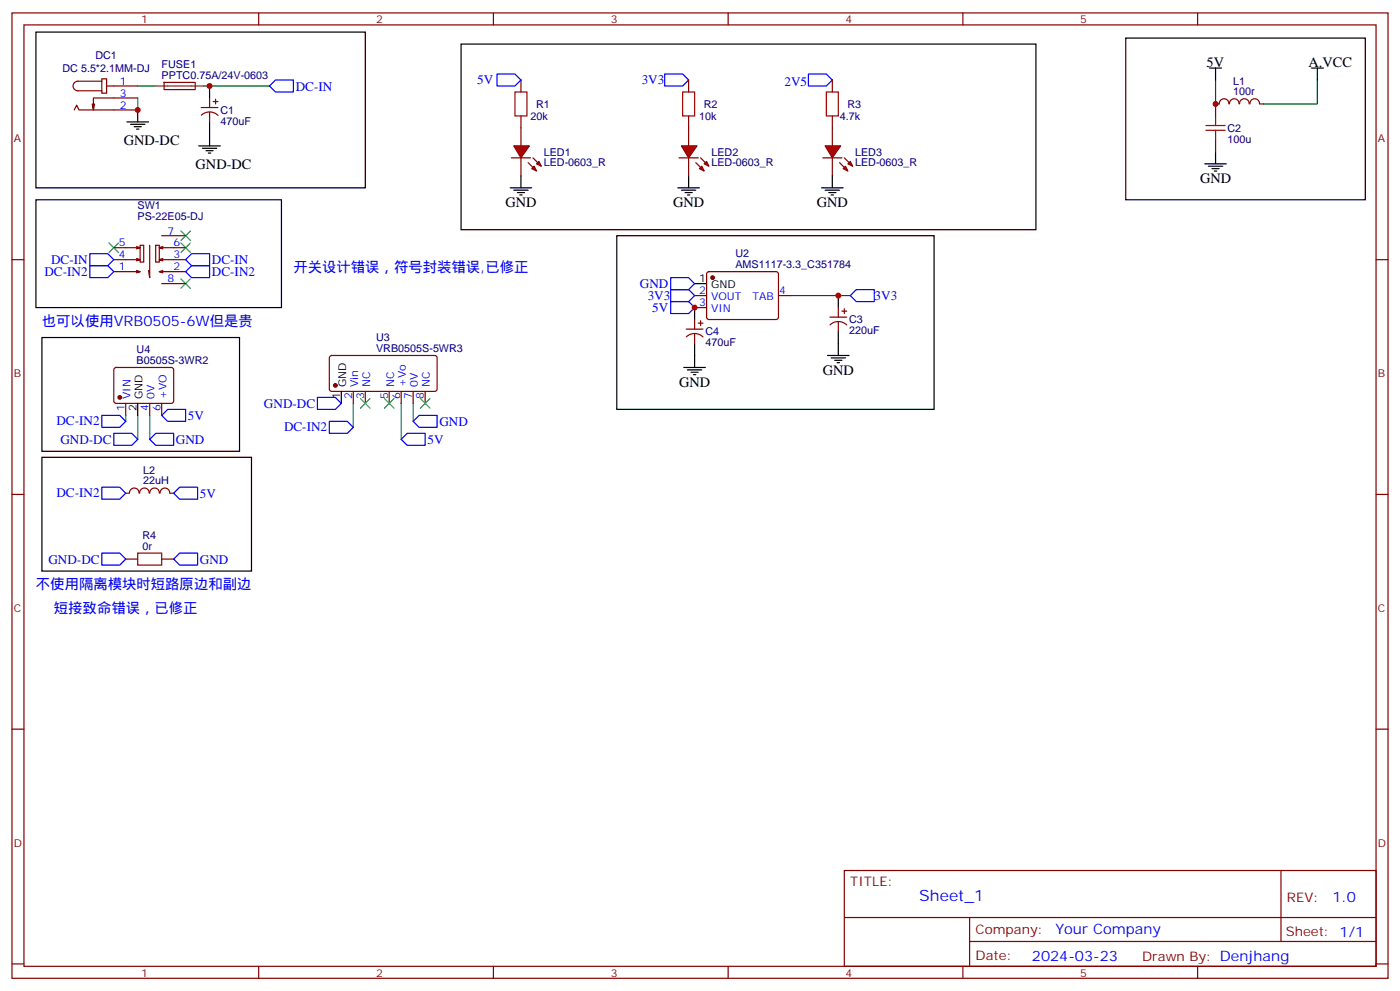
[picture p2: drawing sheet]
<svg xmlns="http://www.w3.org/2000/svg" width="412mm" height="292mm" viewBox="0 0 412 292" stroke-linecap="round" stroke-linejoin="round" font-family="sans-serif">
<g fill="none" stroke="#870000" stroke-width=".35">
<path d="M3.5 3.8h405.4v284.3h-405.4zM7.1 7.3h398.2v277.3h-398.2zM76.2 3.8v3.5M145.3 3.8v3.5M214.5 3.8v3.5M283.6 3.8v3.5M352.8 3.8v3.5M48.3 24.3h9.2v2.1h-9.1zM59.3 31.7h4.9M59.3 34a3.5 3.5 0 0 1 4.9 0M61.7 28.9v2.8M61.7 33.1v2.8"/>
<path d="M62.8 29.9h1.4M63.5 29.2v1.4M3.5 76.5h3.6M405.3 76.5h3.6M33.7 108.4l.5-.2 16.5 .1 .5 .6-.1 9.5-.7 .4-16.5-.1-.4-.6v-9.2zM37 118.8v3.5M44.1 118.8v3.5M47.6 118.8v3.5M3.5 145.6h3.6M405.3 145.6h3.6M3.5 214.8h3.6M405.3 214.8h3.6"/>
<path d="M248.7 256.4h156.6v28.2h-156.6zM377.3 256.4v20.9M248.7 270.2h156.5M285.6 277.3h119.6M285.6 270.2v14.2M3.5 283.9h3.6M76.2 284.6v3.5M145.3 284.6v3.5M214.5 284.6v3.5M283.6 284.6v3.5M352.8 284.6v3.5M405.3 283.9h3.6"/>
</g>
<path d="M81.1 23.6h5.3v3.5h-5.3l-1.7-1.8zM30 122.3h5.3l1.7 1.8-1.7 1.8h-5.3zM33.5 127.6h5.3l1.8 1.8-1.8 1.8h-5.3zM44.1 129.4l1.8-1.8h5.3v3.6h-5.3zM47.6 122.3l1.8-1.7h5.3v3.5h-5.3z" fill="none" stroke="#00f" stroke-width=".35"/>
<path d="M40.6 25.3h5.3M40.6 28.9v3.5M60 25.3h19.4M37 122.3v1.8M40.6 122.3v7.1M44.1 122.3v7.1" fill="none" stroke="#008700" stroke-width=".35"/>
<circle cx="35.3" cy="117.1" r=".53" fill="#870000" stroke="#870000" stroke-width=".35"/>
<g fill="none" stroke="#000" stroke-width=".35">
<path d="M10.6 9.5h97v45.8h-97zM37.4 35.9h6.3M38.5 36.6h4.2M39.5 37.3h2.1M40.2 38h.7M40.6 32.4v3.5M61.7 25.3v3.6M61.7 35.9v7.1M58.6 43h6.3M59.6 43.7h4.3M60.7 44.4h2.1M61.4 45.1h.7"/>
<path d="M12.3 99.4h58.3v33.5h-58.3zM40.6 118.8v3.5"/>
</g>
<path d="M45.9 25.3h14.1" fill="none" stroke="#8c2424" stroke-width=".35"/>
<g fill="#f00" stroke="#870000" stroke-width=".35">
<path d="M151.3 43h4.6l-2.4 3.5z"/>
<path d="M150.6 46.5h5.7z"/>
</g>
<g fill="#870000" stroke="#870000" stroke-width=".35">
<path d="M157 46.5l1.4 1.4z"/>
<path d="M155.6 47.9l1.4 1.4z"/>
</g>
<g fill="#f00" stroke="#870000" stroke-width=".35">
<path d="M158 48.3l.7-.7 .8 1.4z"/>
<path d="M156.6 49.7l.7-.7 .7 1.4z"/>
</g>
<path d="M153.5 23.6v3.5M153.5 34.1v8.9M202.8 23.6v3.5M202.8 34.1v3.6M153.5 46.5v5.3" fill="none" stroke="#870000" stroke-width=".35"/>
<path d="M150.3 55.3h6.3M151.3 56h4.3M152.4 56.7h2.1M153.1 57.4h.7M153.5 51.8v3.5M199.7 55.3h6.3M200.7 56h4.3M201.8 56.7h2.1M202.5 57.4h.7M202.8 51.8v3.5" fill="none" stroke="#000" stroke-width=".35"/>
<path d="M151.7 27.1h3.5v7h-3.5zM201.1 27.1h3.5v7h-3.5z" fill="none" stroke="#a10000" stroke-width=".35"/>
<path d="M146.4 21.8h5.3l1.8 1.8-1.8 1.7h-5.3zM195.8 21.8h5.3l1.7 1.8-1.7 1.7h-5.3z" fill="none" stroke="#00f" stroke-width=".35"/>
<g fill="#f00" stroke="#870000" stroke-width=".35">
<path d="M200.7 43h4.6l-2.5 3.5z"/>
<path d="M200 46.5h5.7z"/>
</g>
<g fill="#870000" stroke="#870000" stroke-width=".35">
<path d="M206.4 46.5l1.4 1.4z"/>
<path d="M205 47.9l1.4 1.4z"/>
</g>
<g fill="#f00" stroke="#870000" stroke-width=".35">
<path d="M207.4 48.3l.7-.7 .7 1.4z"/>
<path d="M206 49.7l.7-.7 .7 1.4z"/>
</g>
<g fill="none" stroke="#870000" stroke-width=".35">
<path d="M21.9 32.4l.7-1.4 .7 1.4h17.3M27.9 30.6l-.4 1.8M30 23.2h1.4v4.2h-1.4zM30 23.9h-7.1a1.41 1.41 0 0 0-1.4 1.4 1.41 1.41 0 0 0 1.4 1.4h7.1M31.4 25.3h9.2M40.6 28.9h-13.1v3.5l-.3-1.8M202.8 37.7v5.3M358.1 30.6h1M359.2 30.6a1.41 1.41 0 0 1 1.4-1.5 1.41 1.41 0 0 1 1.4 1.5M362.2 30.6a1.41 1.41 0 0 1 1.4-1.5 1.41 1.41 0 0 1 1.4 1.5M365.1 30.6a1.41 1.41 0 0 1 1.5-1.5 1.41 1.41 0 0 1 1.4 1.5M368.2 30.6a1.41 1.41 0 0 1 1.4-1.5 1.41 1.41 0 0 1 1.4 1.5"/>
<path d="M371.1 30.6h1.1M202.8 46.5v5.3M33.5 73h7.8l-1.1 .3M33.5 76.5h7.8l-1.1 .3M40.2 72.6l1.1 .4M40.2 76.1l1.1 .4M40.2 79.7l1.1 .3M41.3 72.2h1v5h-1zM44.1 72.2v9.6l-.4-2.1M45.9 72.2h1v5h-1zM47.6 69.4h7.1M48 72.6l-1.1 .4"/>
<path d="M48 76.1l-1.1 .4M48 79.7l-1.1 .3M54.7 73h-7.8l1.1 .3M54.7 76.5h-7.8l1.1 .3M33.5 80h7.8l-1.1 .4M47.6 83.5h7.1M54.7 80h-7.8l1.1 .4M37 145.3h1.1M38.1 145.2a1.41 1.41 0 0 1 1.4-1.5 1.41 1.41 0 0 1 1.5 1.6M41.1 145.2a1.41 1.41 0 0 1 1.4-1.5 1.41 1.41 0 0 1 1.4 1.5M44.1 145.2a1.41 1.41 0 0 1 1.4-1.5 1.41 1.41 0 0 1 1.4 1.5M47.2 145.2a1.41 1.41 0 0 1 1.4-1.5 1.41 1.41 0 0 1 1.4 1.6"/>
<path d="M50.1 145.3h1.1M37 164.7h3.6M47.6 164.7h3.6"/>
</g>
<path d="M32.1 71.5l2.8 2.9M34.9 71.5l-2.8 2.9M53.3 68l2.8 2.8M53.3 71.5l2.8 2.9M56.1 68l-2.8 2.8M56.1 71.5l-2.8 2.9M53.3 82.1l2.8 2.8M56.1 82.1l-2.8 2.8" fill="none" stroke="#3c3" stroke-width=".35"/>
<path d="M238.1 21.8h5.3l1.8 1.8-1.8 1.7h-5.3zM26.5 74.7h5.2l1.8 1.8-1.8 1.7h-5.2zM26.5 78.2h5.2l1.8 1.8-1.8 1.8h-5.2zM54.7 76.5l1.7-1.8h5.3v3.5h-5.3zM56.4 78.2h5.3v3.6h-5.3l-1.7-1.8zM30 143.5h5.3l1.7 1.8-1.7 1.7h-5.3zM52.9 143.5h5.3v3.5h-5.3l-1.7-1.7zM30 162.9h5.3l1.7 1.8-1.7 1.7h-5.3zM51.2 164.7l1.7-1.8h5.3v3.5h-5.3z" fill="none" stroke="#00f" stroke-width=".35"/>
<g fill="none" stroke="#000" stroke-width=".35">
<path d="M135.8 13h169.4v54.7h-169.4zM331.6 11.2h70.6v47.6h-70.6zM356.3 20h3.5M358.1 20v3.6M386.3 20h3.5M388.1 20v3.6M10.6 58.8h72.3v31.8h-72.3zM354.9 48.3h6.3M356 49h4.2M357 49.7h2.1M357.7 50.4h.7M358.1 44.7v3.6"/>
<path d="M12.3 134.7h61.8v33.5h-61.8z"/>
</g>
<path d="M358.1 23.6v7M388.1 23.6v7h-15.9" fill="none" stroke="#008700" stroke-width=".35"/>
<path d="M40.6 162.9h7v3.5h-7z" fill="none" stroke="#a10000" stroke-width=".35"/>
<g fill="#f00" stroke="#870000" stroke-width=".35">
<path d="M243.1 43h4.5l-2.4 3.5z"/>
<path d="M242.4 46.5h5.6z"/>
</g>
<g fill="#870000" stroke="#870000" stroke-width=".35">
<path d="M248.7 46.5l1.4 1.4z"/>
<path d="M247.3 47.9l1.4 1.4z"/>
</g>
<g fill="#f00" stroke="#870000" stroke-width=".35">
<path d="M249.8 48.3l.7-.7 .7 1.4z"/>
<path d="M248.4 49.7l.7-.7 .7 1.4z"/>
</g>
<g fill="none" stroke="#870000" stroke-width=".35">
<path d="M245.2 23.6v3.5M245.2 34.1v8.9M358.1 30.6v3.5M245.2 46.5v5.3M358.1 41.2v3.5M202.1 96.9h5M202.2 99.2a3.5 3.5 0 0 1 4.9 0M204.6 94.1v2.8M204.6 98.4v2.8M204.6 87.1h3.5M204.6 90.6h3.5M205.7 95.2h1.4"/>
<path d="M206.4 94.5v1.4M208.4 80.2l.4-.2 20.1 .1 .4 .6-.1 13-.6 .4h-20l-.5-.7v-12.7zM229.3 87.1h3.5M244.5 93.4h4.9M244.5 95.7a3.5 3.5 0 0 1 4.9 0M246.9 90.6v2.8M246.9 94.8v2.8M248 91.7h1.4M248.7 90.9v1.5M97.2 104.9l.5-.2 30.6 .1 .5 .6-.1 9.5-.6 .4-30.7-.1-.4-.6v-9.2zM104.1 115.3v3.5M107.6 115.3v3.5"/>
<path d="M114.7 115.3v3.5M118.2 115.3v3.5M121.7 115.3v3.5M125.2 115.3v3.5"/>
</g>
<g fill="none" stroke="#000" stroke-width=".35">
<path d="M242 55.3h6.4M243.1 56h4.2M244.1 56.7h2.1M244.8 57.4h.7M245.2 51.8v3.5M181.7 69.4h93.5v51.2h-93.5zM204.6 90.6v3.5M204.6 83.5h3.5M246.9 87.1v3.5M246.9 97.6v7.1M100.5 115.3v3.5M201.4 108.2h6.4"/>
<path d="M202.5 108.9h4.2M203.6 109.6h2.1M204.3 110.3h.7M204.6 101.2v7M243.8 104.7h6.3M244.8 105.4h4.3M245.9 106.1h2.1M246.6 106.8h.7"/>
</g>
<path d="M243.4 27.1h3.5v7h-3.5zM355.2 38.4h5.7M355.2 37h5.7M358.1 34.1v2.9M358.1 38.4v2.8" fill="none" stroke="#a10000" stroke-width=".35"/>
<path d="M197.6 88.8h5.2l1.8 1.8-1.8 1.8h-5.2zM197.6 85.3h5.2l1.8 1.8-1.8 1.7h-5.2zM197.6 81.8h5.2l1.8 1.7-1.8 1.8h-5.2zM250.5 87.1l1.7-1.8h5.3v3.5h-5.3zM93.5 117.1h5.3l1.7 1.7-1.7 1.8h-5.3zM97 124.1h5.3l1.8 1.8-1.8 1.7h-5.3zM118.2 129.4l1.7-1.8h5.3v3.6h-5.3zM121.7 124.1l1.8-1.8h5.3v3.6h-5.3z" fill="none" stroke="#00f" stroke-width=".35"/>
<path d="M232.8 87.1h17.7M104.1 118.8v7.1M118.2 118.8v10.6M121.7 118.8v5.3" fill="none" stroke="#008700" stroke-width=".35"/>
<g fill="#870000" stroke="#870000" stroke-width=".35">
<circle cx="209.9" cy="81.8" r=".53"/>
<circle cx="98.8" cy="113.5" r=".53"/>
</g>
<path d="M106.2 117.4l2.8 2.8M109 117.4l-2.8 2.8M113.2 117.4l2.9 2.8M116.1 117.4l-2.9 2.8M123.8 117.4l2.8 2.8M126.6 117.4l-2.8 2.8" fill="none" stroke="#3c3" stroke-width=".35"/>
<g fill="#c00">
<circle cx="61.7" cy="25.3" r=".88"/>
<circle cx="40.6" cy="32.4" r=".88"/>
<circle cx="246.9" cy="87.1" r=".88"/>
<circle cx="358.1" cy="30.6" r=".88"/>
<circle cx="204.6" cy="90.6" r=".88"/>
</g>
<text font-size="4.6" fill="#00f" x="270.8" y="265.4">Sheet_1</text>
<g font-size="4.2">
<text x="355.4" y="19.7">5V</text>
<text x="385.4" y="19.7">A.VCC</text>
<text x="36.5" y="42.6">GND-DC</text>
<text x="57.6" y="49.7">GND-DC</text>
<text x="353.5" y="53.9">GND</text>
<text x="148.9" y="61">GND</text>
<text x="198.3" y="61">GND</text>
<text x="240.6" y="61">GND</text>
<text x="200" y="113.9">GND</text>
<text x="242.4" y="110.3">GND</text>
</g>
<g font-size="4.2" fill="#00f">
<text x="86.4" y="80">开关设计错误，符号封装错误,已修正</text>
<text x="12.3" y="95.9">也可以使用VRB0505-6W但是贵</text>
<text x="10.6" y="173.5">不使用隔离模块时短路原边和副边</text>
<text x="15.9" y="180.6">短接致命错误，已修正</text>
<text x="392.5" y="265.7">1.0</text>
<text x="310.9" y="275.2">Your Company</text>
<text x="304" y="283">2024-03-23</text>
</g>
<g font-size="3.9" fill="#00f">
<text x="87.1" y="26.7">DC-IN</text>
<text x="140.5" y="24.8">5V</text>
<text x="189" y="24.8">3V3</text>
<text x="231.1" y="25.3">2V5</text>
<text x="15.1" y="77.8">DC-IN</text>
<text x="62.4" y="77.8">DC-IN</text>
<text x="13.1" y="81.2">DC-IN2</text>
<text x="62.4" y="81.2">DC-IN2</text>
<text x="188.5" y="84.9">GND</text>
<text x="190.8" y="88.3">3V3</text>
<text x="257.6" y="88.3">3V3</text>
<text x="192.1" y="92">5V</text>
<text x="16.6" y="125.3">DC-IN2</text>
<text x="55.4" y="123.7">5V</text>
<text x="77.8" y="120.1">GND-DC</text>
<text x="129.4" y="125.5">GND</text>
<text x="17.8" y="130.7">GND-DC</text>
<text x="51.8" y="130.8">GND</text>
<text x="83.7" y="127.1">DC-IN2</text>
<text x="125.9" y="130.8">5V</text>
<text x="16.6" y="146.5">DC-IN2</text>
<text x="58.9" y="146.6">5V</text>
<text x="14.3" y="166">GND-DC</text>
<text x="58.9" y="166">GND</text>
</g>
<g font-size="3.9" fill="#800">
<text x="250.5" y="261">TITLE:</text>
<text x="379.1" y="265.7">REV:</text>
<text x="287.4" y="275.2">Company:</text>
<text x="378.7" y="275.8">Sheet: 1/1</text>
<text x="287.4" y="282.9">Date:</text>
<text x="336.4" y="282.9">Drawn By: Denjhang</text>
</g>
<g font-size="3.2" fill="#800">
<text x="41.6" y="6.8">1</text>
<text x="110.8" y="6.8">2</text>
<text x="179.9" y="6.8">3</text>
<text x="249.1" y="6.8">4</text>
<text x="318.2" y="6.8">5</text>
<text x="4.1" y="41.9">A</text>
<text x="405.9" y="41.9">A</text>
<text x="4.1" y="111.1">B</text>
<text x="405.9" y="111.1">B</text>
<text x="4.1" y="180.2">C</text>
<text x="405.9" y="180.2">C</text>
<text x="4.1" y="249.3">D</text>
<text x="405.9" y="249.3">D</text>
<text x="41.6" y="287.6">1</text>
<text x="110.8" y="287.6">2</text>
<text x="179.9" y="287.6">3</text>
<text x="249.1" y="287.6">4</text>
<text x="318.2" y="287.6">5</text>
</g>
<g font-size="3.2" fill="#000080">
<text x="28.1" y="17.4">DC1</text>
<text x="18.4" y="21.2">DC 5.5*2.1MM-DJ</text>
<text x="47.6" y="23.2">PPTC0.75A/24V-0603</text>
<text x="47.6" y="20">FUSE1</text>
<text x="363.2" y="28">100r</text>
<text x="363.2" y="24.9">L1</text>
<text x="64.9" y="33.5">C1</text>
<text x="156.3" y="35.3">20k</text>
<text x="157.9" y="31.8">R1</text>
<text x="205.9" y="35.3">10k</text>
<text x="207.3" y="31.8">R2</text>
<text x="247.4" y="35.3">4.7k</text>
<text x="249.6" y="31.8">R3</text>
<text x="64.9" y="36.7">470uF</text>
<text x="361.6" y="38.8">C2</text>
<text x="160.2" y="45.9">LED1</text>
<text x="209.5" y="45.9">LED2</text>
<text x="251.9" y="45.9">LED3</text>
<text x="361.6" y="42">100u</text>
<text x="160.2" y="49">LED-0603_R</text>
<text x="209.5" y="49">LED-0603_R</text>
<text x="251.9" y="49">LED-0603_R</text>
<text x="40.5" y="64.7">PS-22E05-DJ</text>
<text x="40.5" y="61.5">SW1</text>
<text x="216.6" y="75.6">U2</text>
<text x="216.6" y="78.8">AMS1117-3.3_C351784</text>
<text x="250.1" y="95.3">C3</text>
<text x="110.8" y="100.5">U3</text>
<text x="207.8" y="102">470uF</text>
<text x="207.8" y="98.8">C4</text>
<text x="250.1" y="98.4">220uF</text>
<text x="40.2" y="107.2">B0505S-3WR2</text>
<text x="40.2" y="104">U4</text>
<text x="110.8" y="103.6">VRB0505S-5WR3</text>
<text x="42.2" y="142.7">22uH</text>
<text x="42.2" y="139.7">L2</text>
<text x="42" y="161.9">0r</text>
<text x="42" y="158.7">R4</text>
</g>
<g font-size="3.2" fill="#00f">
<text x="35.3" y="25">1</text>
<text x="35.3" y="28.5">3</text>
<text x="35.3" y="32">2</text>
<text x="49.4" y="69.1">7</text>
<text x="35" y="76.1">4</text>
<text x="35" y="72.6">5</text>
<text x="51.2" y="76.1">3</text>
<text x="51.2" y="72.6">6</text>
<text x="35" y="79.7">1</text>
<text x="49.4" y="83.2">8</text>
<text x="51.2" y="79.7">2</text>
<text x="205.9" y="86.7">2</text>
<text x="209.4" y="88.5">VOUT</text>
<text x="221.7" y="88.5">TAB</text>
<text x="229.5" y="86.7">4</text>
<text x="205.9" y="90.2">3</text>
<text x="209.4" y="92">VIN</text>
<text x="105.5" y="114" transform="rotate(-90 105.5 114)">Vin</text>
<text x="109" y="114" transform="rotate(-90 109 114)">NC</text>
<text x="116.1" y="114" transform="rotate(-90 116.1 114)">NC</text>
<text x="119.6" y="114" transform="rotate(-90 119.6 114)">+Vo</text>
<text x="123.1" y="114" transform="rotate(-90 123.1 114)">0V</text>
<text x="126.6" y="114" transform="rotate(-90 126.6 114)">NC</text>
<text x="38.5" y="117.5" transform="rotate(-90 38.5 117.5)">VIN</text>
<text x="45.5" y="117.5" transform="rotate(-90 45.5 117.5)">0V</text>
<text x="49" y="117.5" transform="rotate(-90 49 117.5)">+VO</text>
<text x="103.7" y="117.5" transform="rotate(-90 103.7 117.5)">2</text>
<text x="107.2" y="117.5" transform="rotate(-90 107.2 117.5)">3</text>
<text x="114.3" y="117.5" transform="rotate(-90 114.3 117.5)">5</text>
<text x="117.8" y="117.5" transform="rotate(-90 117.8 117.5)">6</text>
<text x="121.4" y="117.5" transform="rotate(-90 121.4 117.5)">7</text>
<text x="124.9" y="117.5" transform="rotate(-90 124.9 117.5)">8</text>
<text x="36.7" y="121" transform="rotate(-90 36.7 121)">1</text>
<text x="43.7" y="121" transform="rotate(-90 43.7 121)">4</text>
<text x="47.3" y="121" transform="rotate(-90 47.3 121)">6</text>
</g>
<g font-size="3.2">
<text x="205.9" y="83.2">1</text>
<text x="209.4" y="84.9">GND</text>
<text x="102" y="114" transform="rotate(-90 102 114)">GND</text>
<text x="42" y="117.5" transform="rotate(-90 42 117.5)">GND</text>
<text x="100.2" y="117.5" transform="rotate(-90 100.2 117.5)">1</text>
<text x="40.2" y="121" transform="rotate(-90 40.2 121)">2</text>
</g>
</svg>
